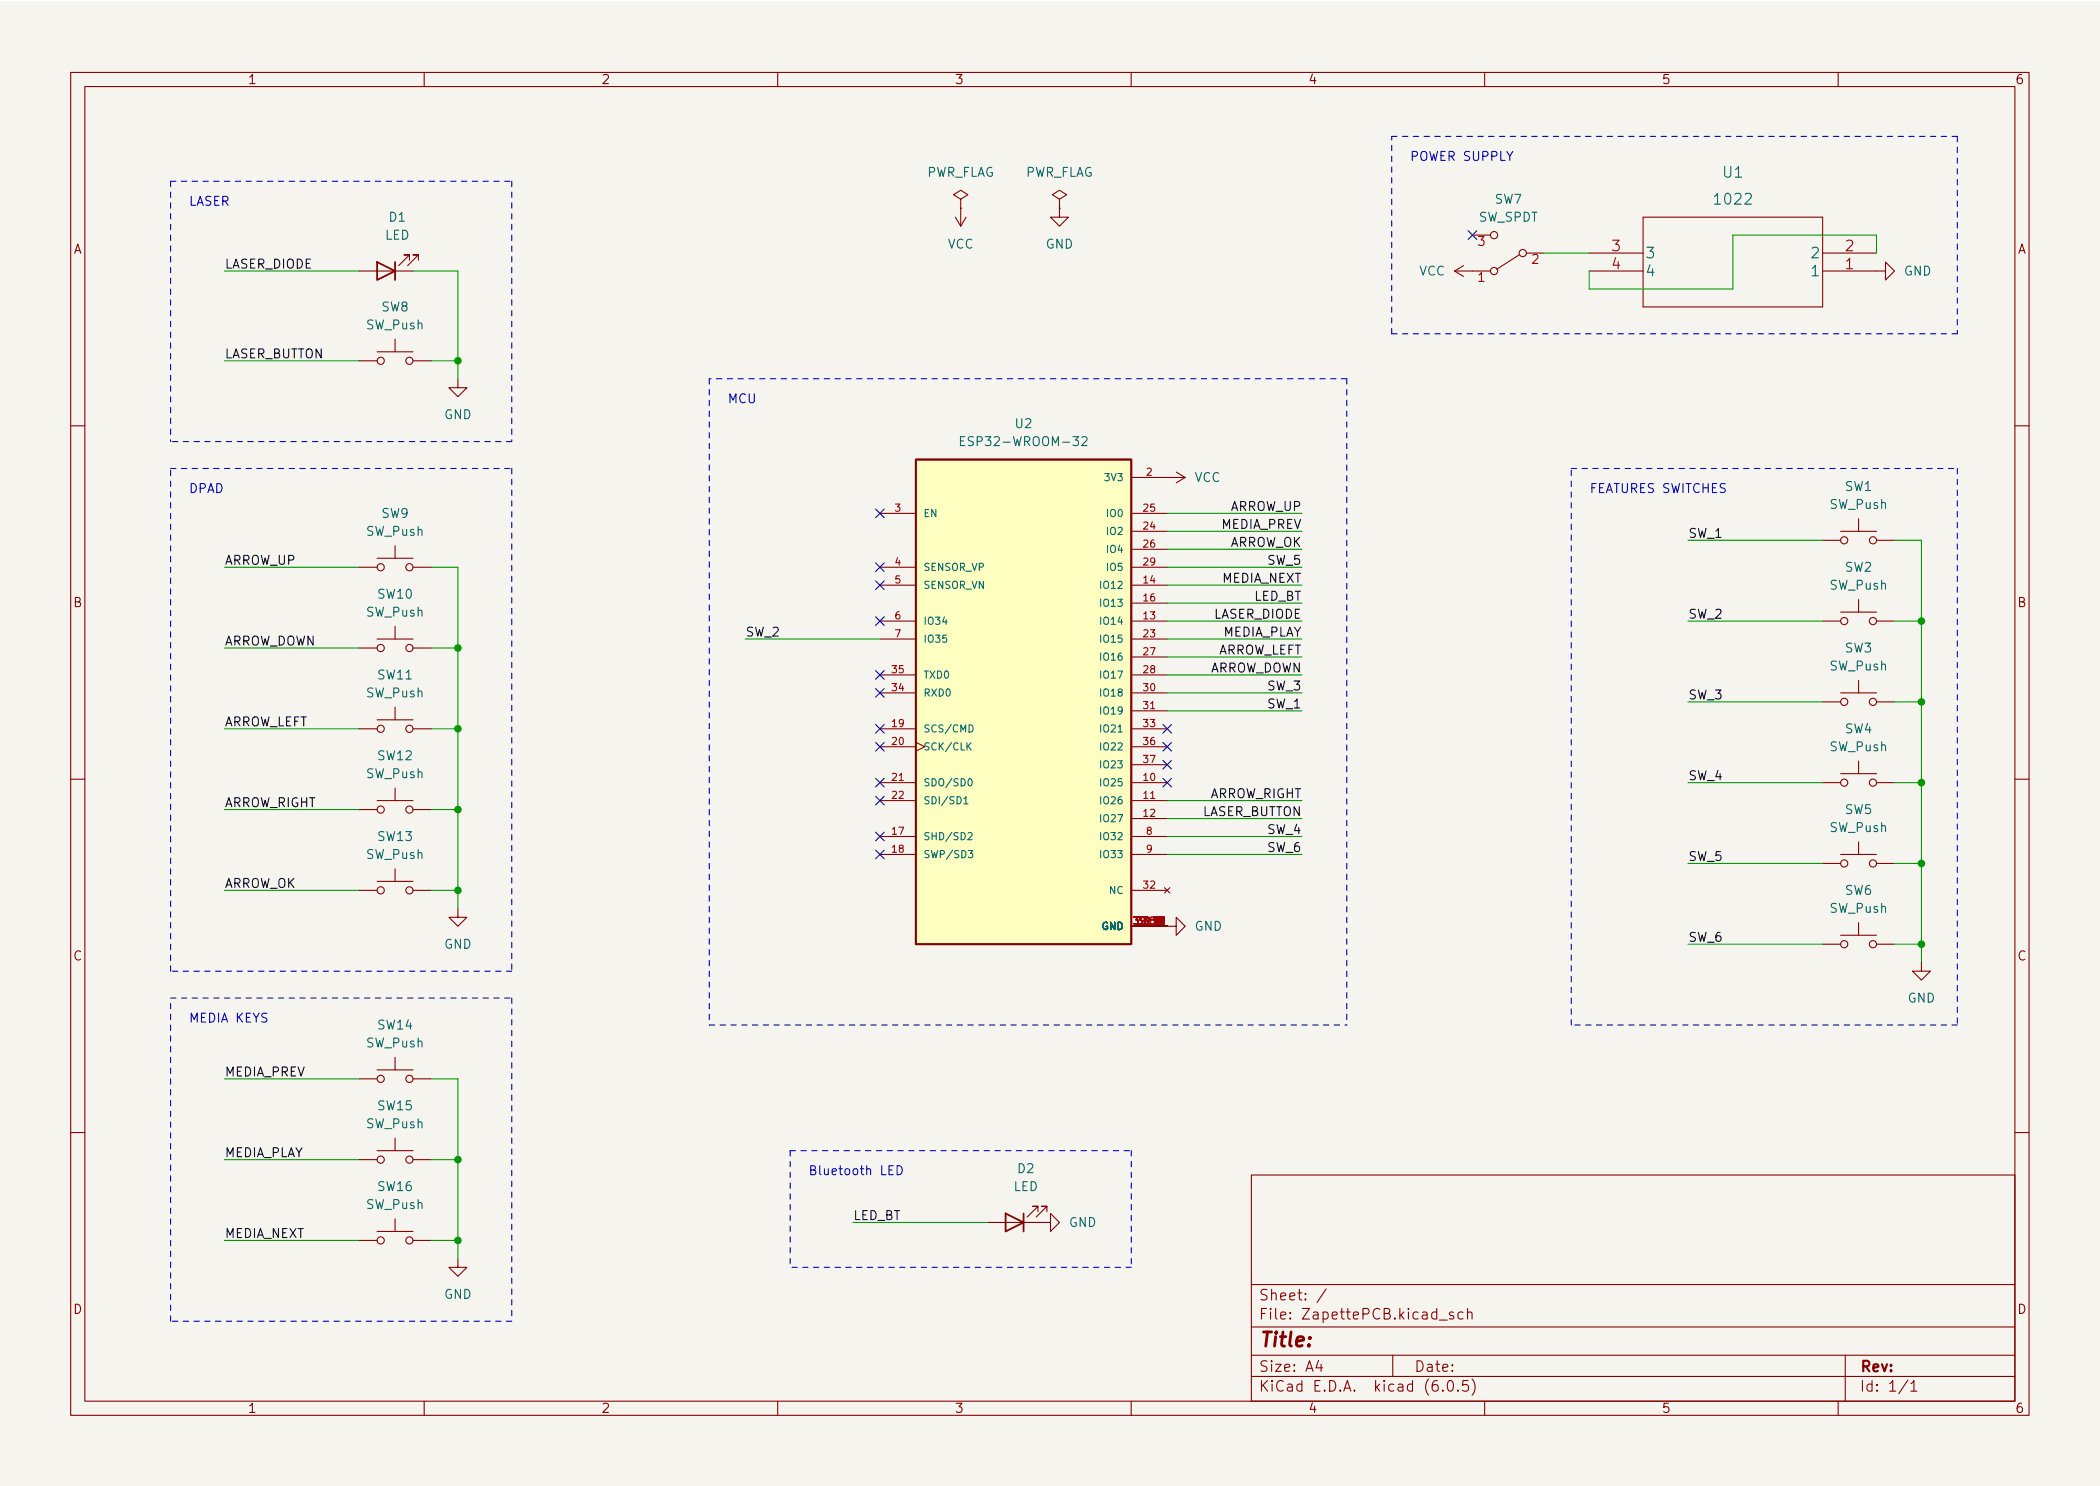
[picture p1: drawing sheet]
<svg xmlns="http://www.w3.org/2000/svg" width="297mm" height="210mm" viewBox="0 0 297 210" stroke-linecap="round" stroke-linejoin="round" font-family="sans-serif">
<path d="M0 .2h297v210.1h-297z" fill="#f5f4ef" stroke="#f5f4ef" stroke-width=".14"/>
<g fill="none" stroke="#840000" stroke-width=".15">
<path d="M10 10.2h277v190.1h-277zM12 12.2h273v186.1h-273zM60 10.2v2M110 10.2v2M160 10.2v2M210 10.2v2M260 10.2v2M50.8 38.3h7.6M57.9 36.8v-.7h-.8h.8l-1.5 1.5M59.2 36.8v-.7h-.8h.8l-1.5 1.5M135.1 30.7l.8 1.3M135.9 28.2l1-.6-1-.7-1 .7 1 .6v1.3"/>
<path d="M135.9 29.5h.1M135.9 29.5v2.5M136.7 30.7l-.8 1.3M149.9 28.2l1-.6-1-.7-1.1 .7 1.1 .6v1.3M149.9 29.5h.1M149.9 29.5v1.2h1.2l-1.2 1.3-1.3-1.3h1.3M205.7 38.3h5.1M205.7 38.3l1.3 .8M207 37.6l-1.3 .7M208.3 33.3h2.5M214.9 36.1l-3.2 2M215.9 35.8h2.5"/>
<path d="M224.8 38.3h7.6M224.8 35.8h7.6M232.4 30.7h25.4v12.7h-25.4zM257.8 38.3h8.9v-1.2l1.3 1.2-1.3 1.3v-1.3M257.8 35.8h7.6M50.8 51h2.5M53.3 49.8h5.1M55.9 48v1.8M58.4 51h2.6M64.8 53.6v1.3h1.2l-1.2 1.2-1.3-1.2h1.3M10 60.2h2M53.3 79h5.1"/>
<path d="M55.9 77.2v1.8M124.5 72.6h5M160 67.6h7.6M160 75.2h5.1M160 72.6h5.1M160 77.7h5.1M166.4 66.8l1.2 .8M167.6 67.6l-1.2 .7M257.8 76.4h2.5M260.3 75.2h5.1M262.9 73.4v1.8M265.4 76.4h2.6"/>
<path d="M285 60.2h2M50.8 80.3h2.5M50.8 91.7h2.5M53.3 90.4h5.1M55.9 88.6v1.8M58.4 80.3h2.6M58.4 91.7h2.6M124.5 98h5M124.5 87.9h5M124.5 82.8h5M124.5 90.4h5M124.5 95.5h5"/>
<path d="M124.5 80.3h5M160 98h5.1M160 87.9h5.1M160 82.8h5.1M160 85.3h5.1M160 90.4h5.1M160 93h5.1M160 95.5h5.1M160 80.3h5.1M257.8 99.3h2.5M257.8 87.9h2.5M260.3 98h5.1"/>
<path d="M260.3 86.6h5.1M262.9 84.8v1.8M262.9 96.3v1.7M265.4 99.3h2.6M265.4 87.9h2.6M10 110.2h2M50.8 114.5h2.5M50.8 103.1h2.5M53.3 113.3h5.1M53.3 101.8h5.1M55.9 100.1v1.7M55.9 111.5v1.8"/>
<path d="M58.4 114.5h2.6M58.4 103.1h2.6M124.5 113.3h5M124.5 110.7h5M124.5 118.4h5M124.5 103.1h5M124.5 105.7h5M129.5 105l1.3 .7-1.3 .6M160 113.3h5.1M160 110.7h5.1M160 115.8h5.1M160 118.4h5.1"/>
<path d="M160 103.1h5.1M160 105.7h5.1M160 100.6h5.1M160 108.2h5.1M257.8 110.7h2.5M260.3 109.5h5.1M262.9 107.7v1.8M262.9 119.1v1.8M265.4 110.7h2.6M285 110.2h2M50.8 126h2.5M53.3 124.7h5.1"/>
<path d="M55.9 122.9v1.8M58.4 126h2.6M64.8 128.5v1.3h1.2l-1.2 1.3-1.3-1.3h1.3M124.5 120.9h5M160 131.1h6.4v-1.3l1.2 1.3-1.2 1.2v-1.2M160 126h5.1M160 120.9h5.1M164.7 125.6l.8 .8M165.5 125.6l-.8 .8M257.8 122.2h2.5M257.8 133.6h2.5M260.3 120.9h5.1"/>
<path d="M260.3 132.3h5.1M262.9 130.6v1.7M265.4 122.2h2.6M265.4 133.6h2.6M271.8 136.1v1.3h1.2l-1.2 1.3-1.3-1.3h1.3M50.8 152.6h2.5M53.3 151.4h5.1M55.9 149.6v1.8M58.4 152.6h2.6M10 160.2h2M50.8 175.5h2.5M50.8 164.1h2.5"/>
<path d="M53.3 174.2h5.1M53.3 162.8h5.1M55.9 161v1.8M55.9 172.5v1.7M58.4 175.5h2.6M58.4 164.1h2.6M64.8 178v1.3h1.2l-1.2 1.3-1.3-1.3h1.3M139.7 173h8.9v-1.3l1.3 1.3-1.3 1.2v-1.2M146.8 171.4v-.7h-.8h.8l-1.5 1.5M148.1 171.4v-.7h-.8h.8l-1.5 1.5M177 166.3h108v32h-108zM285 160.2h2"/>
<path d="M60 198.3v2M110 198.3v2M160 198.3v2M177 194.8h108M177 191.8h108M177 187.8h108M177 181.8h108M186.5 192.5l-.4 1h1M186.9 193v1M187.6 182.4l-1.3 1.9M197 191.8v3M203.6 186.8h1.1"/>
<path d="M204.1 196.7v.1h-.1l.1-.1v.1M204.9 195.4a.36 .36 0 0 1 .6 .2 .77 .77 0 0 1-.4 1.2 1 1 0 0 1-.2-1.4zM205.6 185.7l-.4-.1-.2 .2 .1 .3 .5 .1v.1v.3h-.2h-.4M206.2 196.7l.1 .1h-.1h-.1l.1-.1v.1M206.9 185.7l-.4-.1-.3 .3v.4l.2 .3h.1h.4M207.6 185.8a.37 .37 0 0 1 .6 0v.8M207.6 185.1v1.5M207.6 195.3h-.7v.7l.2-.1 .5 .1 .1 .2-.1 .5-.2 .1h-.3l-.2-.1M208.2 195.1a1.72 1.72 0 0 1 0 2.3M210 198.3v2M260 198.3v2M261 191.8v6.5"/>
<path d="M269.9 195.3l-1.3 1.9M270.3 195.8l.4-.5v1.5M270.3 196.8h.9"/>
<circle cx="211.3" cy="33.3" r=".51"/>
<circle cx="211.3" cy="38.3" r=".51"/>
<circle cx="215.4" cy="35.8" r=".51"/>
<circle cx="53.8" cy="51" r=".51"/>
<circle cx="57.9" cy="51" r=".51"/>
<circle cx="260.9" cy="76.4" r=".51"/>
<circle cx="264.9" cy="76.4" r=".51"/>
<circle cx="53.8" cy="80.3" r=".51"/>
<circle cx="53.8" cy="91.7" r=".51"/>
<circle cx="57.9" cy="80.3" r=".51"/>
<circle cx="57.9" cy="91.7" r=".51"/>
<circle cx="260.9" cy="99.3" r=".51"/>
<circle cx="260.9" cy="87.9" r=".51"/>
<circle cx="264.9" cy="99.3" r=".51"/>
<circle cx="264.9" cy="87.9" r=".51"/>
<circle cx="53.8" cy="114.5" r=".51"/>
<circle cx="53.8" cy="103.1" r=".51"/>
<circle cx="57.9" cy="103.1" r=".51"/>
<circle cx="57.9" cy="114.5" r=".51"/>
<circle cx="260.9" cy="110.7" r=".51"/>
<circle cx="264.9" cy="110.7" r=".51"/>
<circle cx="53.8" cy="126" r=".51"/>
<circle cx="57.9" cy="126" r=".51"/>
<circle cx="260.9" cy="122.2" r=".51"/>
<circle cx="260.9" cy="133.6" r=".51"/>
<circle cx="264.9" cy="122.2" r=".51"/>
<circle cx="264.9" cy="133.6" r=".51"/>
<circle cx="53.8" cy="152.6" r=".51"/>
<circle cx="57.9" cy="152.6" r=".51"/>
<circle cx="53.8" cy="175.5" r=".51"/>
<circle cx="53.8" cy="164.1" r=".51"/>
<circle cx="57.9" cy="164.1" r=".51"/>
<circle cx="57.9" cy="175.5" r=".51"/>
</g>
<path d="M53.3 37.1l2.6 1.2-2.6 1.3zM55.9 37.1v2.5M129.5 65h30.5v68.6h-30.5zM142.2 171.7l2.6 1.3-2.6 1.2zM144.8 171.7v2.5" fill="none" stroke="#840000" stroke-width=".25"/>
<path d="M129.5 65h30.5v68.6h-30.5z" fill="#ffffc2" stroke="#ffffc2" stroke-width=".14"/>
<path d="M135.9 62.4h.4M136.5 61.8h-.6v1.3h.6M153 61.9l.2-.1h.3l.2 .1 .1 .2-.1 .2-.7 .8h.8M136.3 113l.3-.3v1M136.3 113.7h.6M136.9 117.9l.4-.1 .2 .3-.6 .7h.6M136.9 105.5l.5 .6M137 110.3l.2-.1a.54 .54 0 0 1 .3 .5 .54 .54 0 0 1-.3 .5l-.2-.1-.1-.3zM137.1 102.6a.51 .51 0 0 1 .6 .5 .51 .51 0 0 1-.6 .5zM137.4 105.1l-.6 .6M137 120.3h.6l-.3 .4 .3 .1v.5l-.2 .1-.4-.1" fill="none" stroke="#006464" stroke-width=".15"/>
<path d="M126.4 164.9h-.7v1.3h.7M126.9 164.9a.64 .64 0 0 1 .7 .7 .64 .64 0 0 1-.7 .6z" fill="none" stroke="#0000c2" stroke-width=".15"/>
<g fill="none" stroke="#0000c2" stroke-width=".15" stroke-dasharray=".8 .8">
<path d="M196.8 19.3h80.1M276.9 19.3v27.9M24.1 25.6h48.3M24.1 25.6v36.9M72.4 25.6v36.9M100.3 53.6v91.4M190.5 53.6h-90.2M190.5 53.6v91.4M196.8 47.2v-27.9M276.9 47.2h-80.1M24.1 66.3h48.3M72.4 62.5h-48.3"/>
<path d="M72.4 66.3v71.1M222.2 66.3h54.7M276.9 66.3v78.7M24.1 137.4v-71.1M72.4 137.4h-48.3M24.1 141.2h48.3M72.4 141.2v45.7M100.3 145h90.2M222.2 145v-78.7M276.9 145h-54.7M111.8 162.8h48.2M111.8 162.8v16.5"/>
<path d="M160 162.8v16.5M160 179.3h-48.2M24.1 186.9v-45.7M72.4 186.9h-48.3"/>
</g>
<g fill="none" stroke="#009600" stroke-width=".15">
<path d="M31.7 38.3h19.1M58.4 38.3h6.4v15.3M218.4 35.8h6.4M265.4 35.8v-2.5h-20.3v7.6h-20.3v-2.6M31.7 51h19.1M61 51h3.8M165.1 72.6h19M165.1 75.2h19M165.1 77.7h19M238.8 76.4h19M268 76.4h3.8v59.7M31.7 91.7h19.1"/>
<path d="M31.7 80.3h19.1M61 80.3h3.8v48.2M61 91.7h3.8M105.4 90.4h19.1M165.1 98h19M165.1 87.9h19M165.1 93h19M165.1 90.4h19M165.1 95.5h19M165.1 80.3h19M165.1 85.3h19M165.1 82.8h19"/>
<path d="M238.8 87.9h19M238.8 99.3h19M268 87.9h3.8M268 99.3h3.8M31.7 103.1h19.1M31.7 114.5h19.1M61 103.1h3.8M61 114.5h3.8M165.1 100.6h19M165.1 113.3h19M165.1 118.4h19M165.1 115.8h19"/>
<path d="M238.8 110.7h19M268 110.7h3.8M31.7 126h19.1M61 126h3.8M165.1 120.9h19M238.8 133.6h19M238.8 122.2h19M268 133.6h3.8M268 122.2h3.8M31.7 152.6h19.1M61 152.6h3.8v25.4M31.7 164.1h19.1"/>
<path d="M31.7 175.5h19.1M61 164.1h3.8M61 175.5h3.8M120.6 173h19.1"/>
</g>
<g fill="none" stroke="#000084" stroke-width=".15">
<path d="M207.7 32.7l1.2 1.2M208.9 32.7l-1.2 1.2M123.9 72l1.2 1.2M123.9 79.6l1.2 1.3M125.1 72l-1.2 1.2M125.1 79.6l-1.2 1.3M123.9 94.9l1.2 1.2M123.9 87.3l1.2 1.2M123.9 82.2l1.2 1.2M123.9 97.4l1.2 1.2M125.1 94.9l-1.2 1.2M125.1 87.3l-1.2 1.2"/>
<path d="M125.1 82.2l-1.2 1.2M125.1 97.4l-1.2 1.2M123.9 105l1.2 1.3M123.9 117.7l1.2 1.3M123.9 112.7l1.2 1.2M123.9 102.5l1.2 1.2M123.9 110.1l1.2 1.2M125.1 105l-1.2 1.3M125.1 117.7l-1.2 1.3M125.1 112.7l-1.2 1.2M125.1 102.5l-1.2 1.2M125.1 110.1l-1.2 1.2"/>
<path d="M164.5 107.6l1.2 1.2M164.5 102.5l1.2 1.2M164.5 105l1.2 1.3M164.5 110.1l1.2 1.2M165.7 107.6l-1.2 1.2M165.7 102.5l-1.2 1.2M165.7 105l-1.2 1.3M165.7 110.1l-1.2 1.2M123.9 120.3l1.2 1.2M125.1 120.3l-1.2 1.2"/>
</g>
<g fill="#009600" stroke="#009600" stroke-width=".15">
<circle cx="64.8" cy="103.1" r=".46"/>
<circle cx="64.8" cy="91.7" r=".46"/>
<circle cx="64.8" cy="114.5" r=".46"/>
<circle cx="64.8" cy="126" r=".46"/>
<circle cx="64.8" cy="175.5" r=".46"/>
<circle cx="64.8" cy="164.1" r=".46"/>
<circle cx="64.8" cy="51" r=".46"/>
<circle cx="271.8" cy="122.2" r=".46"/>
<circle cx="271.8" cy="133.6" r=".46"/>
<circle cx="271.8" cy="87.9" r=".46"/>
<circle cx="271.8" cy="99.3" r=".46"/>
<circle cx="271.8" cy="110.7" r=".46"/>
</g>
<text font-size="2.8" fill="#840000" x="178" y="190.6">Title:</text>
<g font-size="2.1" fill="#006464">
<text x="242.7" y="29">1022</text>
<text x="243.8" y="25.1">U1</text>
<text x="232.7" y="36.6">3</text>
<text x="232.7" y="39.1">4</text>
<text x="256.4" y="39.1">1</text>
<text x="256.4" y="36.6">2</text>
</g>
<g font-size="2.1" fill="#a90000">
<text x="228" y="35.6">3</text>
<text x="261" y="35.6">2</text>
<text x="228" y="38.1">4</text>
<text x="261" y="38.1">1</text>
</g>
<g font-size="2.1" fill="#840000">
<text x="178" y="184">Sheet: /</text>
<text x="178" y="186.7">File: ZapettePCB.kicad_sch</text>
<text x="178" y="196.9">KiCad E.D.A. kicad (6.0.5)</text>
<text x="178" y="194.1">Size: A4</text>
<text x="200" y="194.1">Date:</text>
<text x="263" y="194.1">Rev:</text>
<text x="263" y="196.9">Id: 1/1</text>
</g>
<g font-size="1.8" fill="#840000">
<text x="35" y="11.9">1</text>
<text x="85" y="11.9">2</text>
<text x="135" y="11.9">3</text>
<text x="185" y="11.9">4</text>
<text x="235" y="11.9">5</text>
<text x="285" y="11.9">6</text>
<text x="10.3" y="35.9">A</text>
<text x="285.3" y="35.9">A</text>
<text x="10.3" y="85.9">B</text>
<text x="285.3" y="85.9">B</text>
<text x="10.3" y="135.9">C</text>
<text x="285.3" y="135.9">C</text>
<text x="10.3" y="185.9">D</text>
<text x="285.3" y="185.9">D</text>
<text x="35" y="199.9">1</text>
<text x="85" y="199.9">2</text>
<text x="135" y="199.9">3</text>
<text x="185" y="199.9">4</text>
<text x="235" y="199.9">5</text>
<text x="285" y="199.9">6</text>
</g>
<g font-size="1.8" fill="#0000c2">
<text x="199.4" y="22.8">POWER SUPPLY</text>
<text x="26.7" y="29.1">LASER</text>
<text x="102.9" y="57">MCU</text>
<text x="26.7" y="69.7">DPAD</text>
<text x="224.8" y="69.7">FEATURES SWITCHES</text>
<text x="26.7" y="144.7">MEDIA KEYS</text>
<text x="114.3" y="166.3">Bluetooth LED</text>
</g>
<g font-size="1.8" fill="#006464">
<text x="130.9" y="25">PWR_FLAG</text>
<text x="144.9" y="25">PWR_FLAG</text>
<text x="211.4" y="28.8">SW7</text>
<text x="54.4" y="33.9">LED</text>
<text x="55.1" y="31.4">D1</text>
<text x="134" y="35.2">VCC</text>
<text x="147.9" y="35.2">GND</text>
<text x="209.1" y="31.4">SW_SPDT</text>
<text x="200.7" y="39">VCC</text>
<text x="269.3" y="39">GND</text>
<text x="51.8" y="46.6">SW_Push</text>
<text x="54" y="44.1">SW8</text>
<text x="62.8" y="59.3">GND</text>
<text x="136.9" y="63.1">ESP32-WROOM-32</text>
<text x="143.6" y="60.6">U2</text>
<text x="168.9" y="68.2">VCC</text>
<text x="261" y="69.5">SW1</text>
<text x="51.8" y="75.8">SW_Push</text>
<text x="54" y="73.3">SW9</text>
<text x="258.8" y="72">SW_Push</text>
<text x="258.8" y="83.4">SW_Push</text>
<text x="261" y="80.9">SW2</text>
<text x="51.8" y="87.2">SW_Push</text>
<text x="53.5" y="84.7">SW10</text>
<text x="258.8" y="94.9">SW_Push</text>
<text x="261" y="92.3">SW3</text>
<text x="51.8" y="98.7">SW_Push</text>
<text x="53.5" y="96.1">SW11</text>
<text x="53.5" y="107.6">SW12</text>
<text x="258.8" y="106.3">SW_Push</text>
<text x="261" y="103.8">SW4</text>
<text x="51.8" y="110.1">SW_Push</text>
<text x="53.5" y="119">SW13</text>
<text x="258.8" y="117.7">SW_Push</text>
<text x="261" y="115.2">SW5</text>
<text x="51.8" y="121.5">SW_Push</text>
<text x="169" y="131.7">GND</text>
<text x="258.8" y="129.2">SW_Push</text>
<text x="261" y="126.6">SW6</text>
<text x="62.8" y="134.2">GND</text>
<text x="269.8" y="141.9">GND</text>
<text x="51.8" y="148.2">SW_Push</text>
<text x="53.5" y="145.7">SW14</text>
<text x="51.8" y="159.6">SW_Push</text>
<text x="53.5" y="157.1">SW15</text>
<text x="144" y="166">D2</text>
<text x="51.8" y="171.1">SW_Push</text>
<text x="53.5" y="168.5">SW16</text>
<text x="143.3" y="168.5">LED</text>
<text x="151.2" y="173.6">GND</text>
<text x="62.8" y="183.8">GND</text>
</g>
<g font-size="1.8" fill="#a90000">
<text x="209.1" y="34.8">3</text>
<text x="209.1" y="39.9">1</text>
<text x="216.7" y="37.3">2</text>
</g>
<g font-size="1.8" fill="#0f0f0f">
<text x="31.7" y="38">LASER_DIODE</text>
<text x="31.7" y="50.7">LASER_BUTTON</text>
<text x="172.7" y="74.8">MEDIA_PREV</text>
<text x="173.6" y="77.4">ARROW_OK</text>
<text x="173.8" y="72.3">ARROW_UP</text>
<text x="238.8" y="76.1">SW_1</text>
<text x="31.7" y="79.9">ARROW_UP</text>
<text x="172.8" y="82.4">MEDIA_NEXT</text>
<text x="179.3" y="79.9">SW_5</text>
<text x="171.6" y="87.5">LASER_DIODE</text>
<text x="177.3" y="85">LED_BT</text>
<text x="238.8" y="87.5">SW_2</text>
<text x="31.7" y="91.3">ARROW_DOWN</text>
<text x="105.4" y="90.1">SW_2</text>
<text x="170.7" y="95.1">ARROW_DOWN</text>
<text x="171.9" y="92.6">ARROW_LEFT</text>
<text x="172.8" y="90.1">MEDIA_PLAY</text>
<text x="179.3" y="97.7">SW_3</text>
<text x="179.3" y="100.2">SW_1</text>
<text x="238.8" y="99">SW_3</text>
<text x="31.7" y="102.8">ARROW_LEFT</text>
<text x="170.8" y="112.9">ARROW_RIGHT</text>
<text x="238.8" y="110.4">SW_4</text>
<text x="31.7" y="114.2">ARROW_RIGHT</text>
<text x="169.8" y="115.5">LASER_BUTTON</text>
<text x="179.3" y="118">SW_4</text>
<text x="31.7" y="125.6">ARROW_OK</text>
<text x="179.3" y="120.5">SW_6</text>
<text x="238.8" y="121.8">SW_5</text>
<text x="238.8" y="133.2">SW_6</text>
<text x="31.7" y="152.3">MEDIA_PREV</text>
<text x="31.7" y="163.7">MEDIA_PLAY</text>
<text x="120.6" y="172.6">LED_BT</text>
<text x="31.7" y="175.2">MEDIA_NEXT</text>
</g>
<g font-size="1.4" fill="#006464">
<text x="156.5" y="68.1">3V3</text>
<text x="130.6" y="73.1">EN</text>
<text x="156.7" y="75.7">IO2</text>
<text x="156.7" y="73.1">IO0</text>
<text x="130.6" y="80.8">SENSOR_VP</text>
<text x="130.6" y="83.3">SENSOR_VN</text>
<text x="155.9" y="83.3">IO12</text>
<text x="156.7" y="78.2">IO4</text>
<text x="156.7" y="80.8">IO5</text>
<text x="130.6" y="88.4">IO34</text>
<text x="155.9" y="88.4">IO14</text>
<text x="155.9" y="85.8">IO13</text>
<text x="130.6" y="90.9">IO35</text>
<text x="155.9" y="90.9">IO15</text>
<text x="155.9" y="93.5">IO16</text>
<text x="130.6" y="98.5">RXD0</text>
<text x="130.6" y="96">TXD0</text>
<text x="155.9" y="96">IO17</text>
<text x="155.9" y="98.5">IO18</text>
<text x="155.9" y="101.1">IO19</text>
<text x="130.6" y="103.6">SCS/CMD</text>
<text x="130.6" y="106.2">SCK/CLK</text>
<text x="155.9" y="103.6">IO21</text>
<text x="155.9" y="106.2">IO22</text>
<text x="130.6" y="111.2">SDO/SD0</text>
<text x="130.6" y="113.8">SDI/SD1</text>
<text x="155.9" y="111.2">IO25</text>
<text x="155.9" y="113.8">IO26</text>
<text x="155.9" y="108.7">IO23</text>
<text x="130.6" y="118.9">SHD/SD2</text>
<text x="155.9" y="116.3">IO27</text>
<text x="155.9" y="118.9">IO32</text>
<text x="130.6" y="121.4">SWP/SD3</text>
<text x="155.9" y="121.4">IO33</text>
<text x="155.9" y="131.6">GND</text>
<text x="157" y="126.5">NC</text>
</g>
<g font-size="1.4" fill="#a90000">
<text x="162.2" y="67.3">2</text>
<text x="126.6" y="72.4">3</text>
<text x="161.8" y="74.9">24</text>
<text x="161.8" y="72.4">25</text>
<text x="161.8" y="77.5">26</text>
<text x="126.6" y="80">4</text>
<text x="126.6" y="82.5">5</text>
<text x="161.8" y="82.5">14</text>
<text x="161.8" y="80">29</text>
<text x="126.6" y="87.6">6</text>
<text x="161.8" y="87.6">13</text>
<text x="161.8" y="85.1">16</text>
<text x="126.2" y="95.2">35</text>
<text x="126.6" y="90.2">7</text>
<text x="161.8" y="90.2">23</text>
<text x="161.8" y="92.7">27</text>
<text x="161.8" y="95.2">28</text>
<text x="126.2" y="97.8">34</text>
<text x="161.8" y="97.8">30</text>
<text x="161.8" y="100.3">31</text>
<text x="126.2" y="102.9">19</text>
<text x="126.2" y="105.4">20</text>
<text x="161.8" y="102.9">33</text>
<text x="161.8" y="105.4">36</text>
<text x="161.8" y="107.9">37</text>
<text x="126.2" y="110.5">21</text>
<text x="126.2" y="113">22</text>
<text x="161.8" y="110.5">10</text>
<text x="161.8" y="113">11</text>
<text x="126.2" y="118.1">17</text>
<text x="161.8" y="115.6">12</text>
<text x="162.2" y="118.1">8</text>
<text x="126.2" y="120.6">18</text>
<text x="161.8" y="125.7">32</text>
<text x="162.2" y="120.6">9</text>
<text x="160.6" y="130.8">39_ 1</text>
<text x="161" y="130.8">39_11</text>
<text x="161.8" y="130.8">1525</text>
<text x="161.8" y="130.8">3837</text>
<text x="162.2" y="130.8">120</text>
<text x="163.3" y="130.8">48</text>
<text x="163.3" y="130.8">7</text>
</g>
</svg>
